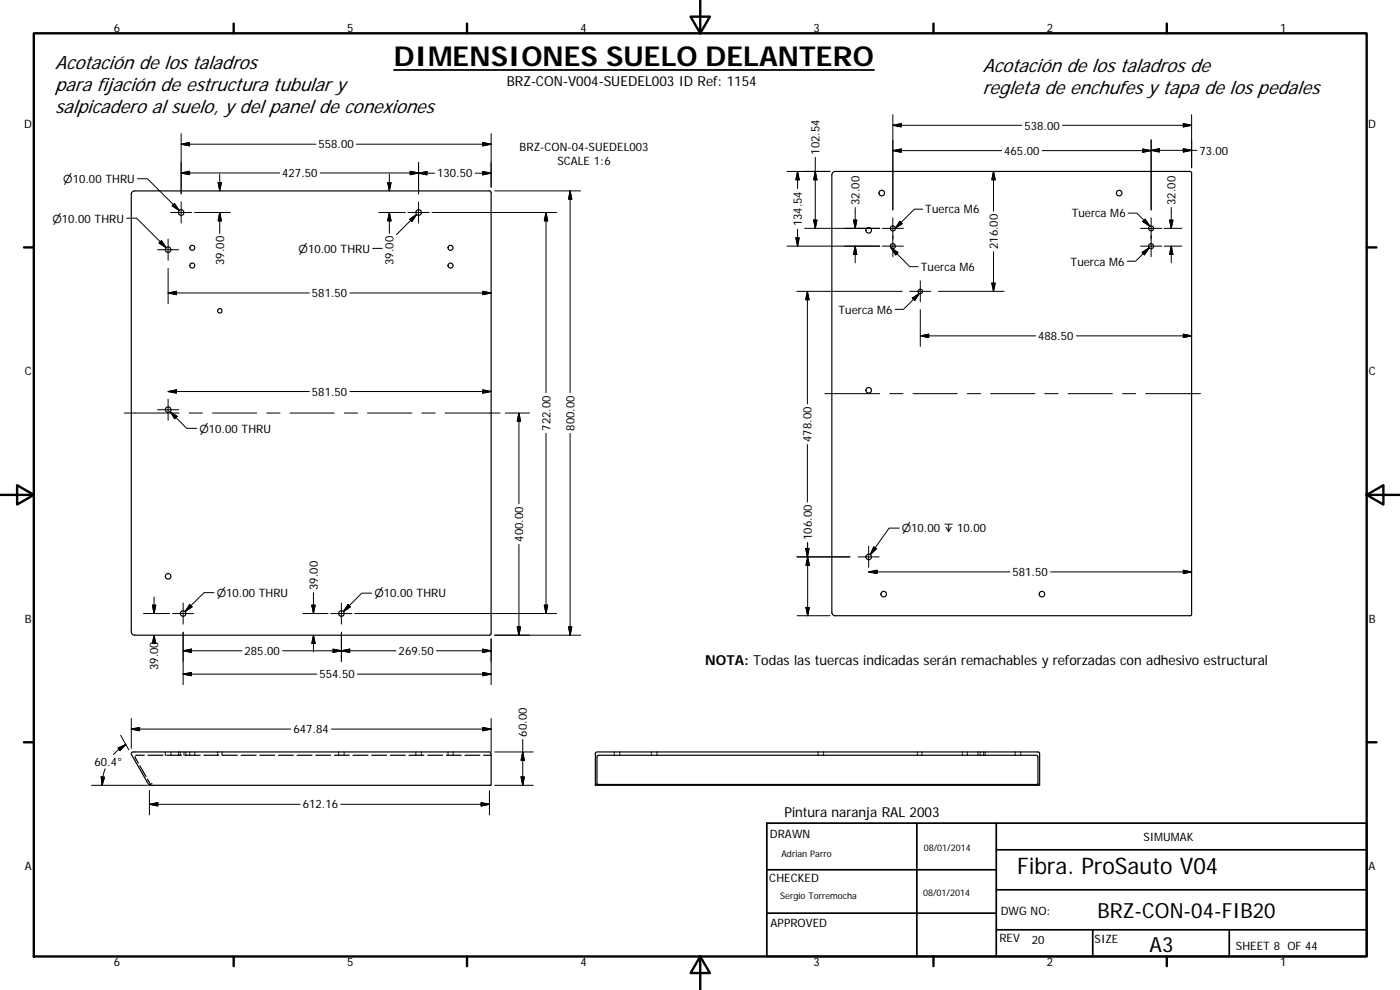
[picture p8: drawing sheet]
<svg xmlns="http://www.w3.org/2000/svg" width="420mm" height="297mm" viewBox="0 0 420 297" stroke-linecap="round" stroke-linejoin="round" font-family="sans-serif">
<g fill="none" stroke="#000" stroke-width=".36">
<path d="M39.7 57.5l.6-.2h106.7l.4 .5-.1 132.6-.4 .2h-106.4a1.05 1.05 0 0 1-1.1-1v-131.3zM250 51.7l.7-.3h106.4l.5 .5-.1 132.7-.4 .1h-106.4a1.01 1.01 0 0 1-1.1-.9v-131.3zM39.4 225.9l.5-.3h107l.5 .5v9.5h-102.7l-5.3-9.2zM40.5 227l1 2M42 229.8l1.8 3.2M43.3 226.6l-2.6 .1M44.2 233.8l1 1.6M44.4 226.6h4.5M45.1 235.4l-.3 .1M45.6 235.1l-.3 .2M49.6 225.6v.4M49.6 226.3v.3"/>
<path d="M50 226.6h4.5M51.3 225.6v.4M51.3 226.3v.3M53.6 225.6v.4M53.6 226.3v.3M54.1 225.6v.4M54.1 226.3v.3M55.2 225.6v.4M55.2 226.3v.3M55.6 226.6h4.5M55.8 225.6v.4M55.8 226.3v.3"/>
<path d="M56.9 225.6v.4M56.9 226.3v.3M58.5 225.6v.4M58.5 226.3v.3M61.2 226.6h4.5M65.3 225.6v.4M65.3 226.3v.3M66.6 225.6v.4M66.6 226.3v.3M66.8 226.6h4.5M72.4 226.6h4.5M78 226.6h4.5"/>
<path d="M83.6 226.6h4.4M89.2 226.6h4.5M94.8 226.6h4.4M100.4 226.6h4.4M101.6 225.6v.4M101.6 226.3v.3M103.3 225.6v.4M103.3 226.3v.3M105.9 226.6h4.6M111.6 226.6h4.4M117.1 226.6h4.5M122.7 226.6h4.5"/>
<path d="M124.8 225.6v.4M124.8 226.3v.3M126.5 225.6v.4M126.5 226.3v.3M128.4 226.6h4.4M134 226.6h4.4M134.5 225.6v.4M134.5 226.3v.3M136 225.6v.4M136 226.3v.3M139.5 226.6h4.5M145.1 226.6h2.3"/>
<path d="M178.8 225.8l.4-.2h132.3l.5 .5v9.5h-.5v-8.5l-.5-.5h-131.3l-.5 .5v8.5h-.5zM179.2 235.5h132.3M184.4 225.6v.4M184.4 226.3v.3M186 225.6v.4M186 226.3v.3M195.5 225.6v.4M195.5 226.3v.3M197.2 225.6v.4M197.2 226.3v.3M245.5 225.6v.4M245.5 226.3v.3"/>
<path d="M247.2 225.6v.4M247.2 226.3v.3M275.3 225.6v.4M275.3 226.3v.3M276.7 225.6v.4M276.7 226.3v.3M288.8 225.6v.4M288.8 226.3v.3M290.3 225.6v.4M290.3 226.3v.3M293.5 225.6v.4M293.5 226.3v.3"/>
<path d="M294.2 225.6v.4M294.2 226.3v.3M295.2 225.6v.4M295.2 226.3v.3M295.6 225.6v.4M295.6 226.3v.3M304.7 225.6v.4M304.7 226.3v.3M306.4 225.6v.4M306.4 226.3v.3M311.5 235.1l-.4 .3h-131.6l-.3-.3"/>
<circle cx="264.6" cy="57.9" r=".83"/>
<circle cx="335.9" cy="57.9" r=".82"/>
<circle cx="50.5" cy="74.9" r=".83"/>
<circle cx="54.4" cy="63.8" r=".83"/>
<circle cx="57.7" cy="74.4" r=".75"/>
<circle cx="57.7" cy="79.7" r=".75"/>
<circle cx="125.6" cy="63.8" r=".84"/>
<circle cx="135.2" cy="74.3" r=".75"/>
<circle cx="135.2" cy="79.7" r=".75"/>
<circle cx="260.7" cy="69.1" r=".84"/>
<circle cx="268" cy="73.9" r=".75"/>
<circle cx="268" cy="68.5" r=".75"/>
<circle cx="345.5" cy="68.5" r=".75"/>
<circle cx="345.5" cy="73.9" r=".75"/>
<circle cx="66" cy="93.3" r=".67"/>
<circle cx="276.2" cy="87.4" r=".67"/>
<circle cx="260.7" cy="117.1" r=".84"/>
<circle cx="50.5" cy="122.9" r=".84"/>
<circle cx="50.5" cy="172.9" r=".84"/>
<circle cx="260.7" cy="167.1" r=".84"/>
<circle cx="265.2" cy="178.3" r=".83"/>
<circle cx="312.7" cy="178.3" r=".83"/>
<circle cx="55" cy="184.1" r=".84"/>
<circle cx="102.5" cy="184.1" r=".84"/>
</g>
<g fill="none" stroke="#000" stroke-width=".71">
<path d="M10.1 10h400.1v277h-400.1zM70.1 7.1v2.9M140.2 7.1v2.9M207.3 5h5.8l-2.9 5zM210.2 0v10M280.2 7.1v2.9M350.2 7.1v2.9M7.2 74.2h2.9M410.2 74.2h2.9M.2 148.5h9.9M5.1 145.6l5 2.9-5 2.9zM410.2 148.5l5-2.9v5.8z"/>
<path d="M410.2 148.5h9.9M7.2 222.7h2.9M410.2 222.7h2.9M70.1 287v2.9M140.2 287v2.9M210.2 287l2.9 5h-5.8zM210.2 287v10M280.2 287v2.9M350.2 287v2.9"/>
</g>
<path d="M230.1 247h180.1v40h-180.1zM275.2 247v40M299 255h111.2M299 247v40M230.1 274h68.9M230.1 261h68.9M299 279h111.2M299 267h111.2M327.9 279v8M368.9 279v8" fill="none" stroke="#000" stroke-width=".51"/>
<path d="M118.2 21h144.1" fill="none" stroke="#000" stroke-width=".53"/>
<g fill="none" stroke="#000" stroke-width=".3">
<path d="M268 34.4v28.6M268 37.6l2.5-.5v1zM268 37.6h38.7M318.9 37.6h38.7M355.1 37.1l2.5 .5-2.5 .5zM357.6 34.4v15.9M41.3 53.6h2.9l9.6 9.6M54.4 51.9l2.5-.5v1zM54.4 43.3l2.5-.5v1zM54.4 51.9h29.5M54.4 43.3h40.4M54.4 40.1v18.1"/>
<path d="M65.5 54.8h1l-.6 2.5zM65.9 52.3v5M96.1 51.9h29.5M107 43.3h40.4M116.3 54.8h1.1l-.6 2.5zM116.8 52.3v5M123.1 51.4l2.5 .5-2.5 .5zM125.6 48.7v9.5M125.6 52l2.5-.5v1zM125.6 52h4.8M142.6 52h4.8M144.9 42.8l2.5 .5-2.5 .5z"/>
<path d="M144.9 51.5l2.5 .5-2.5 .5zM147.4 40.1v16.1M148.5 57.3h25.8M171.1 57.3v60.5M171.1 57.3l.5 2.5h-1zM236.2 51.4h12.9M239.4 51.4v5.2M239.4 51.4l.4 2.6h-.9zM244.7 47.2v21.3M244.7 51.4l.5 2.6h-1zM268 45.2l2.5-.5v1zM298.2 51.4v12"/>
<path d="M298.2 51.4l.5 2.6h-1zM300.6 45.2h-32.6M312.8 45.2h32.7M343 44.7l2.5 .5-2.5 .5zM345.5 41.9v21.1M345.5 45.1l2.4-.5v1zM345.5 45.1h13.7M355.1 44.6l2.5 .5-2.5 .5zM38 65.5h3l8.9 8.8M47.3 74.9h6.3M48.4 72.2l1.5 2.1-2.2-1.4zM50.5 71.8v6.3"/>
<path d="M51.2 63.8h6.3M52.4 61.1l1.4 2.1-2.1-1.4zM54.4 60.6v6.3M58.4 63.8h10.7M65.9 63.8v6.2M65.9 63.8l.6 2.5h-1zM111.9 74.5h2.8M113.7 63.8h7.9M116.8 63.8v6.2M116.8 63.8l.6 2.5h-1.1zM122.4 63.8h6.4M122.9 65.8l2.1-1.4-1.4 2.1z"/>
<path d="M125 64.4l-6 6M125.6 60.6v6.3M129.6 63.8h37.4M163.9 63.8v54M163.9 63.8l.5 2.5h-1zM238.9 71.4h.9l-.4 2.5zM239.4 68.7v5.2M241.5 68.5h22.5M244.2 66h1l-.5 2.5zM256.1 66h1l-.4 2.5zM256.7 62.3v6.2M256.7 73.9v5"/>
<path d="M256.7 73.9l.4 2.4h-1zM264 73.9h-27.8M264.8 68.5h6.3M264.8 73.9h6.3M267.4 74.4l.5 .4M267.9 74.7l-.5-.3 .5 .7M268 65.3v11.7M268.1 75l4.9 5h2.6M268.1 74.8l1.4 1-.7 .7-.7-1.1M276.9 62.8h-2.5l-5.7 5.6 1.4-2 .7 .7-2 1.3M298.2 75.5v11.9M338.7 63.9h2.5l3.9 4"/>
<path d="M342.3 68.5h6.3M342.3 73.9h6.3M342.7 75.7l2.2-1.4-1.4 2.2zM343.7 65.8l1.4 2.1-2.1-1.4zM344.9 74.3l-4.1 4.1h-2.5M345.5 65.3v11.7M349.4 68.5h5.3M349.4 73.9h5.3M351 66h1l-.5 2.5zM351.5 62.3v6.2M351.5 73.9v5M351.5 73.9l.5 2.4h-1z"/>
<path d="M50.5 87.9l2.5-.5v1zM50.5 87.9h42.3M50.5 80.5v10.6M105 87.9h42.4M144.9 87.4l2.5 .5-2.5 .5zM239.1 87.4h31.7M242.3 87.4v33.8M242.3 87.4l.5 2.5h-1zM273 87.4h6.4M273.8 89.5l2.1-1.5-1.4 2.2zM275.9 88l-4.7 4.8h-2.5M276.2 92.9v11"/>
<path d="M276.2 84.2v6.4M281.7 87.4h19.6M297.7 84.9h1l-.5 2.5zM50.5 117.5l2.5-.5v1zM50.5 117.5h42.3M50.5 119.8v6.3M105 117.5h42.4M144.9 117l2.5 .5-2.5 .5zM247.5 118.1h16.5M267 118.1h4M274 118.1h13.3M276.2 100.8l2.5-.5v1z"/>
<path d="M276.2 100.8h34.6M290.3 118.1h4M297.3 118.1h13.3M313.6 118.1h4M320.5 118.1h13.4M323 100.8h34.6M336.9 118.1h3.9M343.8 118.1h16.5M355.1 100.3l2.5 .5-2.5 .5zM37.3 123.9h16.5M47.3 122.9h6.3M51 123.5l5 5h3"/>
<path d="M51 123.5l2.2 1.4-.7 .7zM56.8 123.9h4M63.8 123.9h13.3M80 123.9h4M87 123.9h13.3M103.3 123.9h4M110.3 123.9h13.3M126.6 123.9h4M133.6 123.9h16.5M151.6 123.9h7.3M155.7 123.9v27.3M155.7 123.9l.5 2.5h-1z"/>
<path d="M163.9 130v54.1M171.1 130v60.6M242.3 133.4v17.3M269.8 158.5h-3l-5.6 7.9M46.2 179.1v5M64.2 177.8h-3l-5.7 5.7M94.1 177.8v6.3M111.6 178h-3l-5.6 5.5M155.7 163.3v27.3M239.1 167.1h16M241.8 164.6h1l-.5 2.5zM242.3 162.9v4.2"/>
<path d="M242.4 162.9v21.8M242.4 167.1l.5 2.5h-1zM257.5 167.1h6.4M260.7 171.6l2.5-.5v1zM260.7 163.9v6.4M262.2 164.1l.8 .6-1.8 1.7zM303.1 171.6h-42.4M315.3 171.6h42.3M355.1 171.1l2.5 .5-2.5 .5zM43.1 184.1h7.8M45.7 181.6h1l-.5 2.5zM46.2 190.6l.5 2.5h-1z"/>
<path d="M46.2 190.6v2.5M51.8 184.1h6.3M55 189.7v15.7M55 180.9v6.4M55 195.3l2.5-.5v.9zM55 195.3h17.6M56.9 181.4l.8 .7-2.2 1.4zM84.8 195.3h34M90.9 184.1h7.6M93.6 181.6h1l-.5 2.5zM94.1 190.6v5M94.1 190.6l.5 2.5h-1z"/>
<path d="M99.3 184.1h6.3M100 194.8l2.5 .5-2.5 .4zM102.5 180.9v6.4M102.5 189.7v8.7M102.5 195.3l2.5-.5v1zM104.4 181.4l.8 .7-2.2 1.4zM106.5 184.1h60.5M131 195.3h16.4M144.9 194.8l2.5 .5-2.5 .5zM147.4 191.7v13.7M148.5 190.6h25.8M155.2 188.1h1l-.5 2.5z"/>
<path d="M163.4 181.6h1l-.5 2.5zM170.6 188.1h1l-.5 2.5zM239.2 184.7h9.9M241.9 182.3h1l-.5 2.4zM39.4 218.8l2.5-.5v1zM39.4 215.6v8.9M39.4 218.8h47.9M55 202.3l2.5-.5v1zM55 202.3h40.1M99.5 218.8h47.9M107.2 202.3h40.2M144.9 201.8l2.5 .5-2.5 .5z"/>
<path d="M144.9 218.3l2.5 .5-2.5 .5zM147.4 215.6v9.9M27.5 235.6h16.8M30.4 233.1l1 .1-.8 2.4zM31.5 230.7a13.9 13.9 0 0 0-.9 4.9M35.4 224.4l2.4-1-1.8 1.8zM36.2 220.6l2.5 4.4M37.8 223.4l-2.1 1.4-1.6 1.6M44.8 237.2v7.3M146.9 237.2v7.3M148.5 235.6h11.6M148.5 225.6h11.6"/>
<path d="M156.4 233.1h1l-.5 2.5zM156.9 221.9v13.7M156.9 225.6l.5 2.5h-1zM44.8 241.3l2.6-.5v1zM44.8 241.3h45.3M102.2 241.3h44.7M144.4 240.8l2.5 .5-2.5 .5z"/>
</g>
<g fill="#000" stroke="#000" stroke-width=".3">
<path d="M268 37.6l2.5-.5v1zM355.1 37.1l2.5 .5-2.5 .5zM54.4 51.9l2.5-.5v1zM54.4 43.3l2.5-.5v1zM65.5 54.8h1l-.6 2.5zM116.3 54.8h1.1l-.6 2.5zM123.1 51.4l2.5 .5-2.5 .5zM125.6 52l2.5-.5v1zM144.9 42.8l2.5 .5-2.5 .5zM144.9 51.5l2.5 .5-2.5 .5zM171.1 57.3l.5 2.5h-1zM239.4 51.4l.4 2.6h-.9z"/>
<path d="M244.7 51.4l.5 2.6h-1zM268 45.2l2.5-.5v1zM298.2 51.4l.5 2.6h-1zM343 44.7l2.5 .5-2.5 .5zM345.5 45.1l2.4-.5v1zM355.1 44.6l2.5 .5-2.5 .5zM48.4 72.2l1.5 2.1-2.2-1.4zM52.4 61.1l1.4 2.1-2.1-1.4zM65.9 63.8l.6 2.5h-1zM116.8 63.8l.6 2.5h-1.1zM122.9 65.8l2.1-1.4-1.4 2.1zM163.9 63.8l.5 2.5h-1z"/>
<path d="M238.9 71.4h.9l-.4 2.5zM244.2 66h1l-.5 2.5zM256.1 66h1l-.4 2.5zM256.7 73.9l.4 2.4h-1zM267.4 74.4l2.1 1.4-.7 .7zM270.1 66.4l.7 .7-2.1 1.4zM343.7 65.8l1.4 2.1-2.1-1.4zM342.7 75.7l2.2-1.4-1.4 2.2zM351 66h1l-.5 2.5zM351.5 73.9l.5 2.4h-1zM50.5 87.9l2.5-.5v1zM144.9 87.4l2.5 .5-2.5 .5z"/>
<path d="M242.3 87.4l.5 2.5h-1zM273.8 89.5l2.1-1.5-1.4 2.2zM297.7 84.9h1l-.5 2.5zM50.5 117.5l2.5-.5v1zM144.9 117l2.5 .5-2.5 .5zM276.2 100.8l2.5-.5v1zM355.1 100.3l2.5 .5-2.5 .5zM51 123.5l2.2 1.4-.7 .7zM155.7 123.9l.5 2.5h-1zM241.8 164.6h1l-.5 2.5zM242.4 167.1l.5 2.5h-1zM262.2 164.1l.8 .6-1.8 1.7z"/>
<path d="M260.7 171.6l2.5-.5v1zM355.1 171.1l2.5 .5-2.5 .5zM45.7 181.6h1l-.5 2.5zM46.2 190.6l.5 2.5h-1zM56.9 181.4l.8 .7-2.2 1.4zM55 195.3l2.5-.5v.9zM93.6 181.6h1l-.5 2.5zM94.1 190.6l.5 2.5h-1zM100 194.8l2.5 .5-2.5 .4zM104.4 181.4l.8 .7-2.2 1.4zM102.5 195.3l2.5-.5v1zM144.9 194.8l2.5 .5-2.5 .5z"/>
<path d="M155.2 188.1h1l-.5 2.5zM163.4 181.6h1l-.5 2.5zM170.6 188.1h1l-.5 2.5zM241.9 182.3h1l-.5 2.4zM39.4 218.8l2.5-.5v1zM55 202.3l2.5-.5v1zM144.9 201.8l2.5 .5-2.5 .5zM144.9 218.3l2.5 .5-2.5 .5zM30.4 233.1l1 .1-.8 2.4zM35.4 224.4l2.4-1-1.8 1.8zM156.4 233.1h1l-.5 2.5zM156.9 225.6l.5 2.5h-1z"/>
<path d="M44.8 241.3l2.6-.5v1zM144.4 240.8l2.5 .5-2.5 .5z"/>
</g>
<text font-size="8.2" x="118.2" y="19.7">DIMENSIONES SUELO DELANTERO</text>
<text font-size="6.9" x="305.3" y="262.2">Fibra. ProSauto V04</text>
<g font-size="6.3">
<text x="329.4" y="275.4">BRZ-CON-04-FIB20</text>
<text x="345" y="285.6">A3</text>
</g>
<g font-size="5.8">
<text x="16.5" y="20.8">Acotación de los taladros</text>
<text x="294.9" y="21.6">Acotación de los taladros de</text>
<text x="16.5" y="27.4">para fijación de estructura tubular y</text>
<text x="294.9" y="28.2">regleta de enchufes y tapa de los pedales</text>
<text x="16.5" y="34">salpicadero al suelo, y del panel de conexiones</text>
</g>
<g font-size="4.1">
<text x="152.1" y="25.8">BRZ-CON-V004-SUEDEL003 ID Ref: 1154</text>
<text x="211.7" y="199.4">NOTA: Todas las tuercas indicadas serán remachables y reforzadas con adhesivo estructural</text>
<text x="235.4" y="245">Pintura naranja RAL 2003</text>
</g>
<g font-size="3.5">
<text x="34.2" y="9.6">6</text>
<text x="104.2" y="9.6">5</text>
<text x="174.2" y="9.6">4</text>
<text x="244.2" y="9.6">3</text>
<text x="314.2" y="9.6">2</text>
<text x="384.2" y="9.6">1</text>
<text x="7.3" y="38.4">D</text>
<text x="307.5" y="38.9">538.00</text>
<text x="410.6" y="38.4">D</text>
<text x="95.6" y="44.5">558.00</text>
<text x="155.9" y="45.3">BRZ-CON-04-SUEDEL003</text>
<text x="245.9" y="46.4" transform="rotate(-90 245.9 46.4)">102.54</text>
<text x="301.4" y="46.5">465.00</text>
<text x="360" y="46.4">73.00</text>
<text x="84.7" y="53.2">427.50</text>
<text x="131.2" y="53.2">130.50</text>
<text x="167.3" y="49.4">SCALE 1:6</text>
<text x="257.9" y="61.5" transform="rotate(-90 257.9 61.5)">32.00</text>
<text x="277.7" y="64.1">Tuerca M6</text>
<text x="321.6" y="65.2">Tuerca M6</text>
<text x="352.8" y="61.5" transform="rotate(-90 352.8 61.5)">32.00</text>
<text x="240.6" y="67.9" transform="rotate(-90 240.6 67.9)">134.54</text>
<text x="299.4" y="74.7" transform="rotate(-90 299.4 74.7)">216.00</text>
<text x="67.2" y="79.5" transform="rotate(-90 67.2 79.5)">39.00</text>
<text x="118.1" y="79.5" transform="rotate(-90 118.1 79.5)">39.00</text>
<text x="276.3" y="81.3">Tuerca M6</text>
<text x="321.3" y="79.7">Tuerca M6</text>
<text x="93.6" y="89.2">581.50</text>
<text x="251.6" y="94.1">Tuerca M6</text>
<text x="311.6" y="102.1">488.50</text>
<text x="7.4" y="112.6">C</text>
<text x="410.8" y="112.6">C</text>
<text x="93.6" y="118.7">581.50</text>
<text x="165.2" y="129.2" transform="rotate(-90 165.2 129.2)">722.00</text>
<text x="172.4" y="129.2" transform="rotate(-90 172.4 129.2)">800.00</text>
<text x="243.6" y="132.6" transform="rotate(-90 243.6 132.6)">478.00</text>
<text x="157" y="162.5" transform="rotate(-90 157 162.5)">400.00</text>
<text x="243.7" y="162.1" transform="rotate(-90 243.7 162.1)">106.00</text>
<text x="303.9" y="172.8">581.50</text>
<text x="95.3" y="177" transform="rotate(-90 95.3 177)">39.00</text>
<text x="7.4" y="186.9">B</text>
<text x="410.8" y="186.9">B</text>
<text x="73.4" y="196.5">285.00</text>
<text x="119.6" y="196.5">269.50</text>
<text x="47.5" y="201.1" transform="rotate(-90 47.5 201.1)">39.00</text>
<text x="95.9" y="203.5">554.50</text>
<text x="88.1" y="220">647.84</text>
<text x="158.1" y="221" transform="rotate(-90 158.1 221)">60.00</text>
<text x="28.4" y="229.8">60.4°</text>
<text x="90.9" y="242.6">612.16</text>
<text x="231.1" y="251.4">DRAWN</text>
<text x="343.2" y="252.3">SIMUMAK</text>
<text x="7.4" y="261.1">A</text>
<text x="410.8" y="261.1">A</text>
<text x="230.9" y="264.6">CHECKED</text>
<text x="300.3" y="274.5">DWG NO:</text>
<text x="231.3" y="278.2">APPROVED</text>
<text x="299.9" y="282.6">REV</text>
<text x="309.7" y="283.3">20</text>
<text x="328.5" y="283">SIZE</text>
<text x="370.9" y="285.1">SHEET 8 OF 44</text>
<text x="34.2" y="289.9">6</text>
<text x="104.2" y="289.9">5</text>
<text x="174.2" y="289.9">4</text>
<text x="244.2" y="289.9">3</text>
<text x="314.2" y="289.9">2</text>
<text x="384.2" y="289.9">1</text>
</g>
<g font-size="3.3">
<text x="19" y="54.9">⌀10.00 THRU</text>
<text x="15.8" y="66.8">⌀10.00 THRU</text>
<text x="89.6" y="75.8">⌀10.00 THRU</text>
<text x="59.8" y="129.8">⌀10.00 THRU</text>
<text x="270.6" y="159.7">⌀10.00 ↧ 10.00</text>
<text x="65" y="179.1">⌀10.00 THRU</text>
<text x="112.4" y="179.2">⌀10.00 THRU</text>
</g>
<g font-size="2.7">
<text x="234.5" y="257.1">Adrian Parro</text>
<text x="277.3" y="255.2">08/01/2014</text>
<text x="234.2" y="269.7">Sergio Torremocha</text>
<text x="277" y="268.7">08/01/2014</text>
</g>
</svg>
